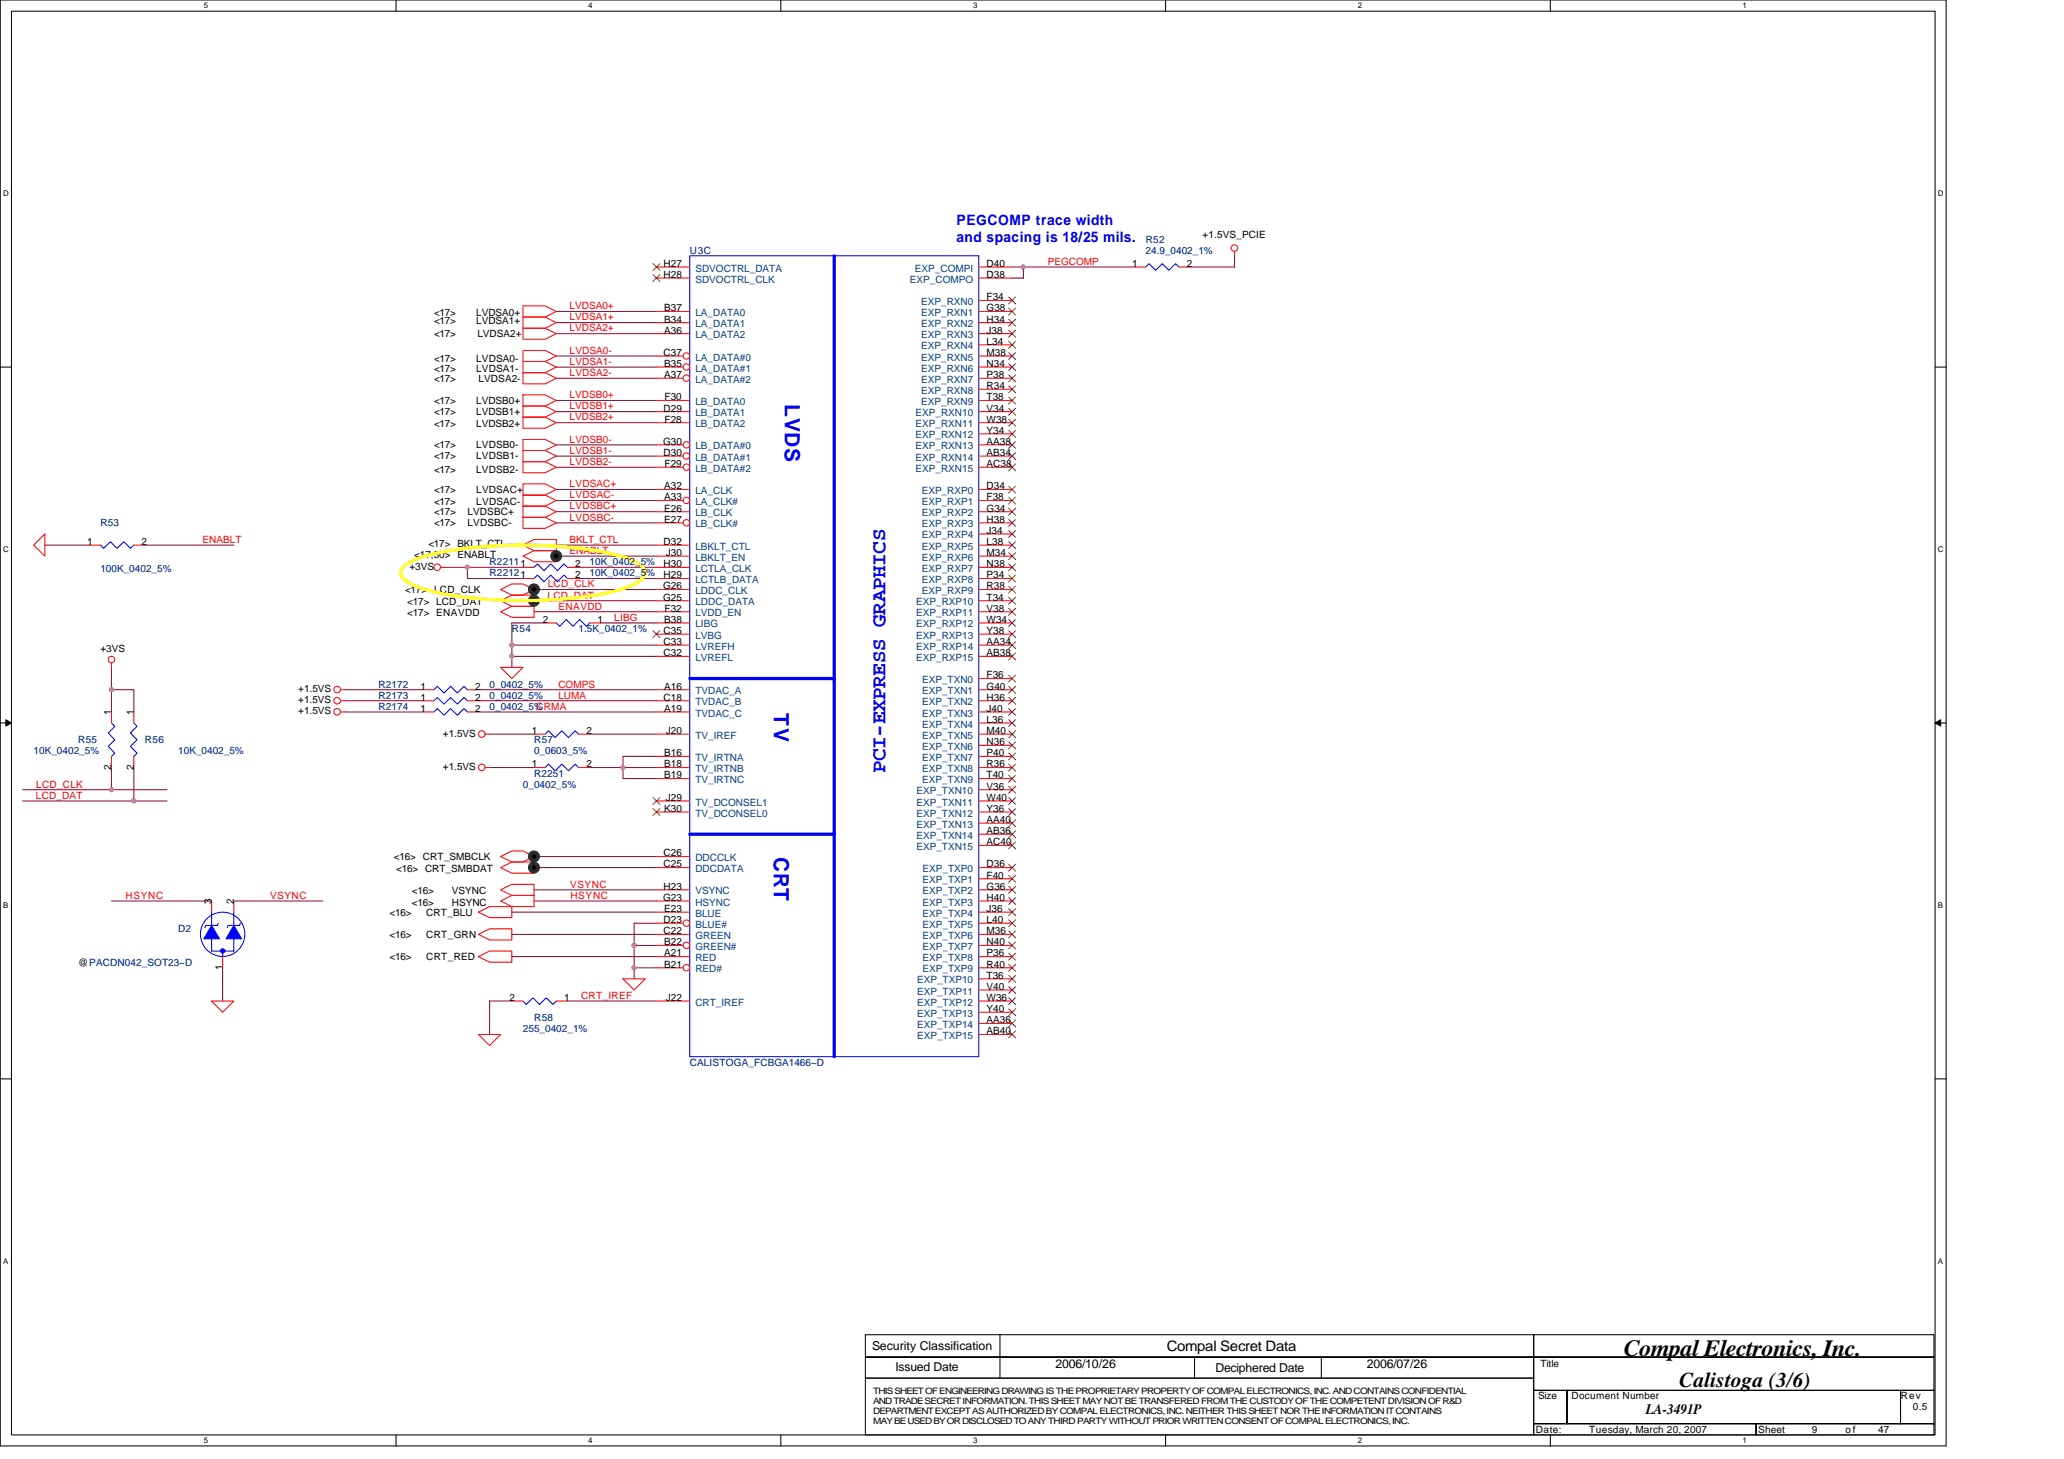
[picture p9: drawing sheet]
<svg xmlns="http://www.w3.org/2000/svg" width="297mm" height="210mm" viewBox="0 0 297 210" stroke-linecap="round" stroke-linejoin="round" font-family="sans-serif">
<path d="M0 0h280.1v208h-280.1zM1.6 1.6h276.9v204.8h-276.9z" fill="none" stroke="#000" stroke-width=".15"/>
<g fill="#fff">
<path d="M29.3 .2h.6v1.2h-.6z"/>
<path d="M29.3 206.6h.6v1.3h-.6z"/>
</g>
<path d="M57 0v1.6M57 206.4v1.6" fill="none" stroke="#000" stroke-width=".15"/>
<g fill="#fff">
<path d="M84.7 .2h.6v1.2h-.6z"/>
<path d="M84.7 206.6h.6v1.3h-.6z"/>
</g>
<path d="M112.4 0v1.6M112.4 206.4v1.6" fill="none" stroke="#000" stroke-width=".15"/>
<g fill="#fff">
<path d="M140 .2h.6v1.2h-.6z"/>
<path d="M140 206.6h.6v1.3h-.6z"/>
</g>
<path d="M167.7 0v1.6M167.7 206.4v1.6" fill="none" stroke="#000" stroke-width=".15"/>
<g fill="#fff">
<path d="M195.4 .2h.6v1.2h-.6z"/>
<path d="M195.4 206.6h.6v1.3h-.6z"/>
</g>
<path d="M223.1 0v1.6M223.1 206.4v1.6" fill="none" stroke="#000" stroke-width=".15"/>
<g fill="#fff">
<path d="M250.8 .2h.6v1.2h-.6z"/>
<path d="M250.8 206.6h.6v1.3h-.6z"/>
<path d="M.4 27.2h.8v1.3h-.8z"/>
<path d="M278.9 27.2h.8v1.3h-.8z"/>
<path d="M.4 78.4h.8v1.3h-.8z"/>
<path d="M278.9 78.4h.8v1.3h-.8z"/>
</g>
<path d="M0 52.8h1.6M278.5 52.8h1.6" fill="none" stroke="#000" stroke-width=".15"/>
<g fill="#fff">
<path d="M.4 129.6h.8v1.3h-.8z"/>
<path d="M278.9 129.6h.7v1.3h-.7z"/>
</g>
<path d="M0 104h1.6M278.5 104h1.6" fill="none" stroke="#000" stroke-width=".15"/>
<path d="M.8 103.5l.8 .5-.8 .5zM278.5 104l.8-.5v1z" fill="#000" stroke="#000" stroke-width=".14"/>
<g fill="#fff">
<path d="M.4 180.8h.8v1.3h-.8z"/>
<path d="M278.9 180.8h.7v1.3h-.7z"/>
</g>
<g fill="none" stroke="#000" stroke-width=".15">
<path d="M0 155.2h1.6M278.5 155.2h1.6M124.5 192h96.2v3.2h-96.2zM124.5 195.2h96.2v3.1h-96.2zM124.5 198.3h96.2v8.1h-96.2zM143.9 192v6.3M171.9 195.2v3.1M190.2 195.2v3.1M220.7 192h57.6v3.2h-57.6zM220.7 195.2h57.6v4.8h-57.6zM220.7 200h4.8v4.8h-4.8zM220.7 204.8h32v1.6h-32z"/>
<path d="M225.5 200h48v4.8h-48zM252.7 204.8h25.6v1.6h-25.6zM273.5 200h4.8v4.8h-4.8z"/>
</g>
<g fill="none" stroke="#800040" stroke-width=".15">
<path d="M145.7 38.4h17.6M147.3 38.4v1.6h-1.6M177.7 36.8v1.6h-6.4M80 59.2h14.5M80 44.8h14.5M80 51.2h14.5M80 54.4h14.5M80 48h14.5M80 52.8h14.5M80 46.4h14.5M80 57.6h14.5M6.5 78.4h6.3"/>
<path d="M20.8 78.4h12.9M80 78.4h14.5M80 65.6h14.5M80 73.6h14.5M80 75.2h14.5M80 72h14.5M80 70.4h14.5M80 60.8h14.5M80 67.2h14.5M80 64h14.5M16 99.2h3.3v3.2M16 96v6.4"/>
<path d="M49.7 99.2h11.2M64 81.6h11.3M67.3 81.6v1.6h8M68.9 99.2h25.6M73.7 92.8v1.6h20.8M73.7 94.4v1.6M76.9 88h17.6M76.9 84.8h17.6M76.9 86.4h17.6M78.5 89.6h-4.8v3.2h20.8M80 80h14.5M83.3 81.6h11.2"/>
<path d="M83.3 83.2h11.2M86.5 89.6h8M3.3 115.2h20.7M3.3 113.6h12.7M16 110.4v3.2h8M19.3 110.4v4.8M49.7 100.8h11.2M49.7 102.4h11.2M68.9 100.8h25.6M68.9 102.4h25.6M70.5 105.6h6.4M70.5 110.4h6.4"/>
<path d="M84.9 105.6h9.6M84.9 110.4h9.6M94.5 108.8h-4.8v3.2h4.8M16 129.6h14.5M32 139.2v4.8M33.7 129.6h12.8M73.7 131.2h20.8M73.7 134.4h20.8M73.7 137.6h20.8M76.9 128h17.6M76.9 129.6h17.6M76.9 123.2h17.6"/>
<path d="M76.9 124.8h17.6M91.3 136h3.2M91.3 139.2h3.2M94.5 132.8h-3.2v8M73.7 144h-3.2v4.8M81.7 144h12.8"/>
</g>
<g fill="none" stroke="#f00" stroke-width=".15">
<path d="M94.5 38.4h4.8M163.3 38.4h1.6M169.7 38.4h1.6M177.7 36.2v.6M75.3 58.4h3.2l1.5 .8-1.5 .8h-3.2zM75.3 44h3.2l1.5 .8-1.5 .8h-3.2zM75.3 50.4h3.2l1.5 .8-1.5 .8h-3.2zM75.3 53.6h3.2l1.5 .8-1.5 .8h-3.2zM75.3 47.2h3.2l1.5 .8-1.5 .8h-3.2zM75.3 52h3.2l1.5 .8-1.5 .8h-3.2zM75.3 45.6h3.2l1.5 .8-1.5 .8h-3.2zM75.3 56.8h3.2l1.5 .8-1.5 .8h-3.2z"/>
<path d="M94.5 40h4.8M94.5 44.8h4.8M94.5 46.4h4.8M94.5 48h4.8M4.8 78.4l1.7-1.6v3.2zM12.8 78.4h1.7M19.3 78.4h1.5M75.3 78.4l1.6-.8h3.1v1.6h-3.1zM75.3 64.8h3.2l1.5 .8-1.5 .8h-3.2zM75.3 74.4h3.2l1.5 .8-1.5 .8h-3.2zM75.3 72.8h3.2l1.5 .8-1.5 .8h-3.2zM75.3 69.6h3.2l1.5 .8-1.5 .8h-3.2z"/>
<path d="M75.3 71.2h3.2l1.5 .8-1.5 .8h-3.2zM75.3 66.4h3.2l1.5 .8-1.5 .8h-3.2zM75.3 60h3.2l1.5 .8-1.5 .8h-3.2zM75.3 63.2h3.2l1.5 .8-1.5 .8h-3.2zM16 95.4v.6M49 99.2h.7M63.4 81.6h.6M72 84.8l1.7-.8h1.6l1.6 .8-1.6 .8h-1.6zM72 86.4l1.7-.8h3.2v1.6h-3.2zM72 88l1.7-.8h3.2v1.6h-3.2zM72 96h3.3l-1.6 1.6zM75.3 80l1.6-.8h3.1v1.6h-3.1z"/>
<path d="M75.3 83.2h1.6M78.5 89.6h1.5M81.7 83.2h1.6M84.9 89.6h1.6M94.5 99.2h4.8M94.5 92.8h4.8M94.5 94.4h4.8M49 100.8h.7M49 102.4h.7M60.9 100.8h1.6M67.3 100.8h1.6M69.8 105.6h.7"/>
<path d="M69.8 110.4h.7M94.5 105.6h4.8M94.5 110.4h4.8M94.5 100.8h4.8M94.5 102.4h4.8M94.5 108.8h4.8M94.5 112h4.8M30.5 129.6v1.6M32 137.6v1.6M33.7 129.6v1.6M68.9 134.4l1.6-.8h3.2v1.6h-3.2zM68.9 131.2l1.6-.8h3.2v1.6h-3.2z"/>
<path d="M68.9 137.6l1.6-.8h3.2v1.6h-3.2zM72 123.2l1.7-.8h1.6l1.6 .8-1.6 .8h-1.6zM72 124.8l1.7-.8h3.2v1.6h-3.2zM72 128l1.7-.8h3.2v1.6h-3.2zM72 129.6l1.7-.8h3.2v1.6h-3.2zM94.5 123.2h4.8M94.5 124.8h4.8M30.5 144h3.2l-1.7 1.6zM68.9 148.8h3.1l-1.5 1.6zM89.7 140.8h3.2l-1.6 1.6z"/>
<circle cx="177.7" cy="35.7" r=".47"/>
<circle cx="16" cy="94.9" r=".47"/>
<circle cx="48.5" cy="99.2" r=".47"/>
<circle cx="62.9" cy="81.6" r=".47"/>
<circle cx="48.5" cy="100.8" r=".47"/>
<circle cx="48.5" cy="102.4" r=".47"/>
<circle cx="69.3" cy="105.6" r=".48"/>
<circle cx="69.3" cy="110.4" r=".47"/>
</g>
<g fill="#008000" stroke="#008000" stroke-width=".15">
<circle cx="76.8" cy="86.4" r=".8"/>
<circle cx="76.8" cy="84.8" r=".8"/>
<circle cx="80" cy="80" r=".78"/>
<circle cx="76.8" cy="124.8" r=".8"/>
<circle cx="76.8" cy="123.2" r=".79"/>
</g>
<g fill="#000" stroke="#008000" stroke-width=".15">
<circle cx="76.8" cy="84.8" r=".39"/>
<circle cx="76.8" cy="86.4" r=".39"/>
<circle cx="80" cy="80" r=".4"/>
<circle cx="76.8" cy="124.8" r=".39"/>
<circle cx="76.8" cy="123.2" r=".41"/>
</g>
<path d="M58.1 81.5a13.4 13.4 0 0 1 6.1-2.2 68.3 68.3 0 0 1 23.5 .3 11.7 11.7 0 0 1 4.7 1.9 1.13 1.13 0 0 1 0 1.8 13.4 13.4 0 0 1-6.2 2.2 67.7 67.7 0 0 1-23.4-.3 11.7 11.7 0 0 1-4.7-1.9 1.13 1.13 0 0 1 0-1.8z" fill="none" stroke="#ff0" stroke-width=".47"/>
<g fill="none" stroke="#00f" stroke-width=".15">
<path d="M99.3 36.8h41.6v115.2h-41.6zM164.9 38.4l.5-.5 .9 1 1-1 .9 1 1-1 .5 .5M14.5 78.4l.4 .5 1-1 .9 1 1-1 1 1 .5-.5M76.9 83.2l.4-.5 1 1 1-1 .9 1 1-1 .5 .5M80 89.6l.5 .5 1-1 1 1 .9-1 1 1 .5-.5M62.5 100.8l.4-.4 1 .9 1-.9 .9 .9 1-.9 .5 .4M30.5 131.2v1.9M30.5 135.1v1.7h3.2v-1.7M31.4 132.8l-.1 .3h-1.6l-.2 .4M32 136.8v.8M33.7 131.2v1.9M34.6 132.8l-.1 .3h-1.7l-.1 .4"/>
<circle cx="32" cy="134.4" r="3.2"/>
</g>
<g fill="#00f" stroke="#00f" stroke-width=".15">
<path d="M30.5 133.1l1.1 2h-2.3z" fill-rule="evenodd"/>
<path d="M33.7 133.1l1.1 2h-2.3z" fill-rule="evenodd"/>
<circle cx="32" cy="136.8" r=".31"/>
</g>
<path d="M120.1 36.8v115.2M99.3 97.6h20.8M99.3 120h20.8" fill="none" stroke="#00f" stroke-width=".47"/>
<path d="M94 39.5l1 1M94 37.9l1 1M95 39.5l-1 1M95 37.9l-1 1" fill="none" stroke="#804000" stroke-width=".14"/>
<circle cx="98.8" cy="51.2" r=".46" fill="#fff" stroke="#f00" stroke-width=".15"/>
<path d="M94.5 51.2h3.8" fill="none" stroke="#f00" stroke-width=".15"/>
<circle cx="98.8" cy="52.8" r=".46" fill="#fff" stroke="#f00" stroke-width=".15"/>
<path d="M94.5 52.8h3.8" fill="none" stroke="#f00" stroke-width=".15"/>
<circle cx="98.8" cy="54.4" r=".46" fill="#fff" stroke="#f00" stroke-width=".15"/>
<path d="M94.5 54.4h3.8M94.5 57.6h4.8M94.5 59.2h4.8M94.5 60.8h4.8" fill="none" stroke="#f00" stroke-width=".15"/>
<circle cx="98.8" cy="64" r=".46" fill="#fff" stroke="#f00" stroke-width=".15"/>
<path d="M94.5 64h3.8" fill="none" stroke="#f00" stroke-width=".15"/>
<circle cx="98.8" cy="65.6" r=".46" fill="#fff" stroke="#f00" stroke-width=".15"/>
<path d="M94.5 65.6h3.8" fill="none" stroke="#f00" stroke-width=".15"/>
<circle cx="98.8" cy="67.2" r=".46" fill="#fff" stroke="#f00" stroke-width=".15"/>
<path d="M94.5 67.2h3.8M94.5 70.4h4.8" fill="none" stroke="#f00" stroke-width=".15"/>
<circle cx="98.8" cy="72" r=".46" fill="#fff" stroke="#f00" stroke-width=".15"/>
<path d="M94.5 72h3.8M94.5 73.6h4.8" fill="none" stroke="#f00" stroke-width=".15"/>
<circle cx="98.8" cy="75.2" r=".46" fill="#fff" stroke="#f00" stroke-width=".15"/>
<g fill="none" stroke="#f00" stroke-width=".15">
<path d="M94.5 75.2h3.8M94.5 78.4h4.8M94.5 80h4.8M94.5 81.6h4.8M94.5 83.2h4.8M94.5 84.8h4.8M94.5 86.4h4.8M94.5 88h4.8M94.5 89.6h4.8M94.5 91.2h4.8M94.5 128h4.8M94.5 129.6h4.8"/>
<path d="M94.5 131.2h4.8"/>
</g>
<path d="M94 90.7l1 1M95 90.7l-1 1" fill="none" stroke="#804000" stroke-width=".14"/>
<circle cx="98.8" cy="132.8" r=".46" fill="#fff" stroke="#f00" stroke-width=".15"/>
<path d="M94.5 132.8h3.8M94.5 134.4h4.8" fill="none" stroke="#f00" stroke-width=".15"/>
<circle cx="98.8" cy="136" r=".46" fill="#fff" stroke="#f00" stroke-width=".15"/>
<path d="M94.5 136h3.8M94.5 137.6h4.8" fill="none" stroke="#f00" stroke-width=".15"/>
<circle cx="98.8" cy="139.2" r=".46" fill="#fff" stroke="#f00" stroke-width=".15"/>
<g fill="none" stroke="#f00" stroke-width=".15">
<path d="M140.9 38.4h4.8M140.9 40h4.8M140.9 43.2h4.8M140.9 44.8h4.8M140.9 46.4h4.8M140.9 48h4.8M140.9 49.6h4.8M140.9 51.2h4.8M140.9 52.8h4.8M140.9 54.4h4.8M140.9 56h4.8M140.9 57.6h4.8"/>
<path d="M140.9 59.2h4.8M140.9 60.8h4.8M140.9 62.4h4.8M140.9 64h4.8M140.9 65.6h4.8M140.9 67.2h4.8M140.9 70.4h4.8M140.9 72h4.8M140.9 73.6h4.8M140.9 75.2h4.8M140.9 76.8h4.8M140.9 78.4h4.8"/>
<path d="M60.9 99.2h1.6M67.3 99.2h1.6M75.3 81.6h1.6M81.7 81.6h1.6M140.9 80h4.8M140.9 81.6h4.8M140.9 83.2h4.8M140.9 84.8h4.8M140.9 86.4h4.8M140.9 88h4.8M140.9 89.6h4.8M140.9 91.2h4.8"/>
<path d="M140.9 92.8h4.8M140.9 94.4h4.8M140.9 97.6h4.8M140.9 99.2h4.8M16 102.4v1.6M16 108.8v1.6M19.3 102.4v1.6M19.3 108.8v1.6M60.9 102.4h1.6M67.3 102.4h1.6M76.9 105.6h1.6M76.9 110.4h1.6"/>
<path d="M83.3 105.6h1.6M83.3 110.4h1.6M94.5 115.2h4.8M94.5 116.8h4.8M140.9 100.8h4.8M140.9 102.4h4.8M140.9 104h4.8M140.9 105.6h4.8M140.9 107.2h4.8M140.9 108.8h4.8M140.9 110.4h4.8M140.9 112h4.8"/>
<path d="M140.9 113.6h4.8M140.9 115.2h4.8M140.9 116.8h4.8M140.9 118.4h4.8M94.5 139.2h3.8M140.9 139.2h4.8M140.9 120h4.8M140.9 121.6h4.8M140.9 124.8h4.8M140.9 126.4h4.8M140.9 128h4.8M140.9 129.6h4.8"/>
<path d="M140.9 131.2h4.8M140.9 132.8h4.8M140.9 134.4h4.8M140.9 136h4.8M140.9 137.6h4.8M73.7 144h1.6M80 144h1.7M94.5 144h4.8M140.9 144h4.8M140.9 140.8h4.8M140.9 142.4h4.8M140.9 145.6h4.8"/>
<path d="M140.9 147.2h4.8M140.9 148.8h4.8"/>
</g>
<g fill="none" stroke="#804000" stroke-width=".14">
<path d="M145.2 42.7l1 1M145.2 44.3l1 1M145.2 45.9l1 1M145.2 47.5l1 1M145.2 49.1l1 1M145.2 50.7l1 1M145.2 52.3l1 1M145.2 53.9l1 1M145.2 55.5l1 1M145.2 57.1l1 1M145.2 58.7l1 1M146.2 42.7l-1 1"/>
<path d="M146.2 44.3l-1 1M146.2 45.9l-1 1M146.2 47.5l-1 1M146.2 49.1l-1 1M146.2 50.7l-1 1M146.2 52.3l-1 1M146.2 53.9l-1 1M146.2 55.5l-1 1M146.2 57.1l-1 1M146.2 58.7l-1 1M145.2 60.3l1 1M145.2 61.9l1 1"/>
<path d="M145.2 63.5l1 1M145.2 65.1l1 1M145.2 66.7l1 1M145.2 69.9l1 1M145.2 71.5l1 1M145.2 73.1l1 1M145.2 74.7l1 1M145.2 76.3l1 1M145.2 77.9l1 1M145.2 79.5l1 1M146.2 60.3l-1 1M146.2 61.9l-1 1"/>
<path d="M146.2 63.5l-1 1M146.2 65.1l-1 1M146.2 66.7l-1 1M146.2 69.9l-1 1M146.2 71.5l-1 1M146.2 73.1l-1 1M146.2 74.7l-1 1M146.2 76.3l-1 1M146.2 77.9l-1 1M146.2 79.5l-1 1M145.2 81.1l1 1M145.2 82.7l1 1"/>
<path d="M145.2 84.3l1 1M145.2 85.9l1 1M145.2 87.5l1 1M145.2 89.1l1 1M145.2 90.7l1 1M145.2 92.3l1 1M145.2 93.9l1 1M145.2 97.1l1 1M145.2 98.7l1 1M146.2 81.1l-1 1M146.2 82.7l-1 1M146.2 84.3l-1 1"/>
<path d="M146.2 85.9l-1 1M146.2 87.5l-1 1M146.2 89.1l-1 1M146.2 90.7l-1 1M146.2 92.3l-1 1M146.2 93.9l-1 1M146.2 97.1l-1 1M146.2 98.7l-1 1M94 114.7l1 1M94 116.3l1 1M95 114.7l-1 1M95 116.3l-1 1"/>
<path d="M145.2 100.3l1 1M145.2 101.9l1 1M145.2 103.5l1 1M145.2 105.1l1 1M145.2 106.7l1 1M145.2 108.3l1 1M145.2 109.9l1 1M145.2 111.5l1 1M145.2 113.1l1 1M145.2 114.7l1 1M145.2 116.3l1 1M145.2 117.9l1 1"/>
<path d="M145.2 119.5l1 1M146.2 100.3l-1 1M146.2 101.9l-1 1M146.2 103.5l-1 1M146.2 105.1l-1 1M146.2 106.7l-1 1M146.2 108.3l-1 1M146.2 109.9l-1 1M146.2 111.5l-1 1M146.2 113.1l-1 1M146.2 114.7l-1 1M146.2 116.3l-1 1"/>
<path d="M146.2 117.9l-1 1M146.2 119.5l-1 1M145.2 121.1l1 1M145.2 124.3l1 1M145.2 125.9l1 1M145.2 127.5l1 1M145.2 129.1l1 1M145.2 130.7l1 1M145.2 132.3l1 1M145.2 133.9l1 1M145.2 135.5l1 1M145.2 137.1l1 1"/>
<path d="M145.2 138.7l1 1M146.2 121.1l-1 1M146.2 124.3l-1 1M146.2 125.9l-1 1M146.2 127.5l-1 1M146.2 129.1l-1 1M146.2 130.7l-1 1M146.2 132.3l-1 1M146.2 133.9l-1 1M146.2 135.5l-1 1M146.2 137.1l-1 1M146.2 138.7l-1 1"/>
<path d="M145.2 140.3l1 1M145.2 141.9l1 1M145.2 143.5l1 1M145.2 145.1l1 1M145.2 146.7l1 1M145.2 148.3l1 1M146.2 140.3l-1 1M146.2 141.9l-1 1M146.2 143.5l-1 1M146.2 145.1l-1 1M146.2 146.7l-1 1M146.2 148.3l-1 1"/>
</g>
<path d="M62.5 99.2l.4-.5 1 1 1-1 .9 1 1-1 .5 .5M76.9 81.6l.4-.5 1 1 1-1 .9 1 1-1 .5 .5M16 104l.5 .5-.9 1 .9 .9-.9 1 .9 1-.5 .4M19.3 104l.4 .5-.9 1 .9 .9-.9 1 .9 1-.4 .4M62.5 102.4l.4-.5 1 1 1-1 .9 1 1-1 .5 .5M78.5 105.6l.4-.5 1 1 1-1 .9 1 1-1 .5 .5M78.5 110.4l.4-.5 1 1 1-1 .9 1 1-1 .5 .5M75.3 144l.4 .5 1-.9 1 .9 .9-.9 1 .9 .4-.5" fill="none" stroke="#00f" stroke-width=".15"/>
<g fill="#f0f" stroke="#f0f" stroke-width=".15">
<circle cx="147.3" cy="38.4" r=".31"/>
<circle cx="89.6" cy="110.4" r=".31"/>
<circle cx="19.2" cy="115.2" r=".32"/>
<circle cx="16" cy="113.6" r=".31"/>
<circle cx="16" cy="99.2" r=".32"/>
<circle cx="91.2" cy="136" r=".32"/>
<circle cx="91.2" cy="139.2" r=".32"/>
<circle cx="73.6" cy="92.8" r=".31"/>
<circle cx="73.6" cy="94.4" r=".31"/>
<circle cx="67.2" cy="81.6" r=".31"/>
</g>
<text font-size="3.3" x="233.7" y="195.1">Compal Electronics, Inc.</text>
<g font-size="3" fill="#00f">
<text x="112.9" y="58.1" transform="rotate(90 112.9 58.1)">LVDS</text>
<text x="111.4" y="102.6" transform="rotate(90 111.4 102.6)">TV</text>
<text x="127.4" y="111.3" transform="rotate(-90 127.4 111.3)">PCI-EXPRESS GRAPHICS</text>
<text x="111.4" y="123.2" transform="rotate(90 111.4 123.2)">CRT</text>
</g>
<text font-size="3" x="241.7" y="199.6">Calistoga (3/6)</text>
<g font-size="2.1" fill="#00f">
<text x="137.7" y="32.3">PEGCOMP trace width</text>
<text x="137.7" y="34.8">and spacing is 18/25 mils.</text>
</g>
<g font-size="2.1">
<text x="167.9" y="194.4">Compal Secret Data</text>
<text x="236.9" y="203.5">LA-3491P</text>
</g>
<g font-size="1.8">
<text x="125.5" y="194.2">Security Classification</text>
<text x="128.9" y="197.3">Issued Date</text>
<text x="151.9" y="196.8">2006/10/26</text>
<text x="174.9" y="197.4">Deciphered Date</text>
<text x="196.7" y="196.8">2006/07/26</text>
</g>
<g font-size="1.4" fill="#000080">
<text x="164.9" y="34.9">R52</text>
<text x="99.3" y="36.5">U3C</text>
<text x="164.9" y="36.5">24.9_0402_1%</text>
<text x="14.5" y="75.7">R53</text>
<text x="14.5" y="82.3">100K_0402_5%</text>
<text x="70.5" y="82.9">R22121</text>
<text x="70.5" y="81.3">R22111</text>
<text x="84.9" y="82.9">10K_0402_5%</text>
<text x="84.9" y="81.3">10K_0402_5%</text>
<text x="73.7" y="90.9">R54</text>
<text x="83.3" y="90.9">1.5K_0402_1%</text>
<text x="54.5" y="100.5">R2173</text>
<text x="54.5" y="98.9">R2172</text>
<text x="70.5" y="100.5">0_0402_5%</text>
<text x="70.5" y="98.9">0_0402_5%</text>
<text x="11.3" y="106.9">R55</text>
<text x="20.9" y="106.9">R56</text>
<text x="54.5" y="102.1">R2174</text>
<text x="70.5" y="102.1">0_0402_5%</text>
<text x="76.9" y="106.9">R57</text>
<text x="4.8" y="108.5">10K_0402_5%</text>
<text x="25.7" y="108.5">10K_0402_5%</text>
<text x="75.3" y="113.3">0_0402_5%</text>
<text x="76.9" y="111.7">R2251</text>
<text x="76.9" y="108.5">0_0603_5%</text>
<text x="25.7" y="134.1">D2</text>
<text x="75.3" y="148.5">255_0402_1%</text>
<text x="76.9" y="146.9">R58</text>
<text x="99.3" y="153.3">CALISTOGA_FCBGA1466~D</text>
</g>
<g font-size="1.4">
<text x="173" y="34.3">+1.5VS_PCIE</text>
<text x="95.5" y="40">H28</text>
<text x="95.5" y="38.4">H27</text>
<text x="142" y="38.4">D40</text>
<text x="142" y="40">D38</text>
<text x="162.9" y="38.4">1</text>
<text x="170.8" y="38.4">2</text>
<text x="62.5" y="45.5">&lt;17&gt;</text>
<text x="62.5" y="46.6">&lt;17&gt;</text>
<text x="68.5" y="45.5">LVDSA0+</text>
<text x="68.5" y="46.6">LVDSA1+</text>
<text x="95.6" y="44.8">B37</text>
<text x="95.6" y="46.4">B34</text>
<text x="95.6" y="48">A36</text>
<text x="142" y="43.2">F34</text>
<text x="142" y="44.8">G38</text>
<text x="142" y="46.4">H34</text>
<text x="142" y="48">J38</text>
<text x="62.5" y="52">&lt;17&gt;</text>
<text x="62.5" y="53.5">&lt;17&gt;</text>
<text x="62.5" y="48.5">&lt;17&gt;</text>
<text x="68.5" y="52">LVDSA0-</text>
<text x="68.5" y="53.5">LVDSA1-</text>
<text x="68.7" y="48.5">LVDSA2+</text>
<text x="95.5" y="51.2">C37</text>
<text x="95.6" y="52.8">B35</text>
<text x="142" y="49.6">L34</text>
<text x="142" y="51.2">M38</text>
<text x="142" y="52.8">N34</text>
<text x="62.5" y="59.7">&lt;17&gt;</text>
<text x="62.5" y="58.1">&lt;17&gt;</text>
<text x="62.5" y="54.9">&lt;17&gt;</text>
<text x="68.5" y="59.7">LVDSB1+</text>
<text x="68.5" y="58.1">LVDSB0+</text>
<text x="68.9" y="54.9">LVDSA2-</text>
<text x="95.5" y="59.2">D29</text>
<text x="95.6" y="54.4">A37</text>
<text x="95.6" y="57.6">F30</text>
<text x="142" y="59.2">V34</text>
<text x="142" y="54.4">P38</text>
<text x="142" y="56">R34</text>
<text x="142" y="57.6">T38</text>
<text x="62.5" y="61.5">&lt;17&gt;</text>
<text x="62.5" y="64.5">&lt;17&gt;</text>
<text x="68.5" y="61.5">LVDSB2+</text>
<text x="68.5" y="64.5">LVDSB0-</text>
<text x="95.4" y="64">G30</text>
<text x="95.5" y="65.6">D30</text>
<text x="95.6" y="60.8">F28</text>
<text x="142" y="60.8">W38</text>
<text x="142" y="62.4">Y34</text>
<text x="142" y="64">AA38</text>
<text x="142" y="65.6">AB34</text>
<text x="62.5" y="66.1">&lt;17&gt;</text>
<text x="62.5" y="70.9">&lt;17&gt;</text>
<text x="62.5" y="68">&lt;17&gt;</text>
<text x="68.5" y="66.1">LVDSB1-</text>
<text x="68.5" y="70.9">LVDSAC+</text>
<text x="68.5" y="68">LVDSB2-</text>
<text x="95.6" y="70.4">A32</text>
<text x="95.6" y="72">A33</text>
<text x="95.6" y="67.2">F29</text>
<text x="142" y="70.4">D34</text>
<text x="142" y="72">F38</text>
<text x="142" y="67.2">AC38</text>
<text x="62.5" y="72.7">&lt;17&gt;</text>
<text x="62.5" y="75.7">&lt;17&gt;</text>
<text x="62.5" y="74.1">&lt;17&gt;</text>
<text x="67.3" y="75.7">LVDSBC-</text>
<text x="67.3" y="74.1">LVDSBC+</text>
<text x="68.5" y="72.7">LVDSAC-</text>
<text x="95.6" y="73.6">E26</text>
<text x="95.6" y="75.2">E27</text>
<text x="142" y="73.6">G34</text>
<text x="142" y="75.2">H38</text>
<text x="142" y="76.8">J34</text>
<text x="12.5" y="78.4">1</text>
<text x="20.4" y="78.4">2</text>
<text x="58.9" y="82">+3VS</text>
<text x="59.6" y="80.3">&lt;17,30&gt; ENABLT</text>
<text x="61.7" y="78.7">&lt;17&gt; BKLT_CTL</text>
<text x="82.8" y="83.2">2</text>
<text x="82.8" y="81.6">2</text>
<text x="95.5" y="78.4">D32</text>
<text x="95.5" y="81.6">H30</text>
<text x="95.5" y="83.2">H29</text>
<text x="95.8" y="80">J30</text>
<text x="142" y="78.4">L38</text>
<text x="142" y="80">M34</text>
<text x="142" y="81.6">N38</text>
<text x="142" y="83.2">P34</text>
<text x="58.3" y="85.3">&lt;17&gt; LCD_CLK</text>
<text x="58.6" y="87.1">&lt;17&gt; LCD_DAT</text>
<text x="58.6" y="88.7">&lt;17&gt; ENAVDD</text>
<text x="78.1" y="89.6">2</text>
<text x="86" y="89.6">1</text>
<text x="95.4" y="84.8">G26</text>
<text x="95.4" y="86.4">G25</text>
<text x="95.6" y="89.6">B38</text>
<text x="95.6" y="88">F32</text>
<text x="142" y="84.8">R38</text>
<text x="142" y="86.4">T34</text>
<text x="142" y="88">V38</text>
<text x="142" y="89.6">W34</text>
<text x="14.5" y="93.8">+3VS</text>
<text x="95.5" y="92.8">C33</text>
<text x="95.5" y="94.4">C32</text>
<text x="95.5" y="91.2">C35</text>
<text x="142" y="91.2">Y38</text>
<text x="142" y="92.8">AA34</text>
<text x="142" y="94.4">AB38</text>
<text x="42.9" y="99.5">+1.5VS</text>
<text x="42.9" y="101.2">+1.5VS</text>
<text x="60.5" y="100.8">1</text>
<text x="60.5" y="99.2">1</text>
<text x="68.4" y="100.8">2</text>
<text x="68.4" y="99.2">2</text>
<text x="95.5" y="100.8">C18</text>
<text x="95.6" y="99.2">A16</text>
<text x="142" y="97.6">F36</text>
<text x="142" y="99.2">G40</text>
<text x="142" y="100.8">H36</text>
<text x="16" y="102.9" transform="rotate(-90 16 102.9)">1</text>
<text x="19.2" y="102.9" transform="rotate(-90 19.2 102.9)">1</text>
<text x="42.9" y="102.7">+1.5VS</text>
<text x="60.5" y="102.4">1</text>
<text x="63.7" y="106">+1.5VS</text>
<text x="68.4" y="102.4">2</text>
<text x="76.5" y="105.6">1</text>
<text x="84.4" y="105.6">2</text>
<text x="95.6" y="102.4">A19</text>
<text x="95.8" y="105.6">J20</text>
<text x="142" y="102.4">J40</text>
<text x="142" y="104">L36</text>
<text x="142" y="105.6">M40</text>
<text x="142" y="107.2">N36</text>
<text x="16" y="110.7" transform="rotate(-90 16 110.7)">2</text>
<text x="19.2" y="110.7" transform="rotate(-90 19.2 110.7)">2</text>
<text x="63.7" y="110.7">+1.5VS</text>
<text x="76.5" y="110.4">1</text>
<text x="84.4" y="110.4">2</text>
<text x="95.6" y="108.8">B16</text>
<text x="95.6" y="110.4">B18</text>
<text x="95.6" y="112">B19</text>
<text x="142" y="113.6">V36</text>
<text x="142" y="108.8">P40</text>
<text x="142" y="110.4">R36</text>
<text x="142" y="112">T40</text>
<text x="95.6" y="116.8">K30</text>
<text x="95.8" y="115.2">J29</text>
<text x="142" y="115.2">W40</text>
<text x="142" y="116.8">Y36</text>
<text x="142" y="118.4">AA40</text>
<text x="142" y="120">AB36</text>
<text x="56.7" y="123.7">&lt;16&gt; CRT_SMBCLK</text>
<text x="57" y="125.5">&lt;16&gt; CRT_SMBDAT</text>
<text x="95.5" y="123.2">C26</text>
<text x="95.5" y="124.8">C25</text>
<text x="142" y="121.6">AC40</text>
<text x="142" y="124.8">D36</text>
<text x="30.4" y="130.1" transform="rotate(-90 30.4 130.1)">3</text>
<text x="33.6" y="130.1" transform="rotate(-90 33.6 130.1)">2</text>
<text x="56" y="131.7">&lt;16&gt;</text>
<text x="59.3" y="128.7">&lt;16&gt;</text>
<text x="59.3" y="130.3">&lt;16&gt;</text>
<text x="61.3" y="131.7">CRT_BLU</text>
<text x="65" y="128.7">VSYNC</text>
<text x="65" y="130.3">HSYNC</text>
<text x="95.4" y="129.6">G23</text>
<text x="95.5" y="128">H23</text>
<text x="95.6" y="131.2">E23</text>
<text x="142" y="126.4">F40</text>
<text x="142" y="128">G36</text>
<text x="142" y="129.6">H40</text>
<text x="142" y="131.2">J36</text>
<text x="56" y="134.9">&lt;16&gt;</text>
<text x="61.3" y="134.9">CRT_GRN</text>
<text x="95.5" y="132.8">D23</text>
<text x="95.5" y="134.4">C22</text>
<text x="95.6" y="136">B22</text>
<text x="95.6" y="137.6">A21</text>
<text x="142" y="132.8">L40</text>
<text x="142" y="134.4">M36</text>
<text x="142" y="136">N40</text>
<text x="142" y="137.6">P36</text>
<text x="11.3" y="138.9">@PACDN042_SOT23~D</text>
<text x="32" y="139.6" transform="rotate(-90 32 139.6)">1</text>
<text x="56" y="138.1">&lt;16&gt;</text>
<text x="61.3" y="138.1">CRT_RED</text>
<text x="73.3" y="144">2</text>
<text x="81.2" y="144">1</text>
<text x="95.6" y="139.2">B21</text>
<text x="95.8" y="144">J22</text>
<text x="142" y="139.2">R40</text>
<text x="142" y="140.8">T36</text>
<text x="142" y="142.4">V40</text>
<text x="142" y="144">W36</text>
<text x="142" y="145.6">Y40</text>
<text x="142" y="147.2">AA36</text>
<text x="142" y="148.8">AB40</text>
<text x="221.7" y="196.7">Title</text>
<text x="221.4" y="201.3">Size</text>
<text x="226.2" y="201.3">Document Number</text>
<text x="273.6" y="201.3">Rev</text>
<text x="275.3" y="202.9">0.5</text>
<text x="221" y="206.1">Date:</text>
<text x="228.7" y="206.1">Tuesday, March 20, 2007</text>
<text x="253" y="206.1">Sheet</text>
<text x="260.7" y="206.1">9</text>
<text x="265.6" y="206.1">of</text>
<text x="270.3" y="206.1">47</text>
</g>
<g font-size="1.4" fill="#004080">
<text x="100.1" y="40.7">SDVOCTRL_CLK</text>
<text x="100.1" y="39.1">SDVOCTRL_DATA</text>
<text x="131" y="40.7">EXP_COMPO</text>
<text x="131.7" y="39.1">EXP_COMPI</text>
<text x="100.1" y="45.5">LA_DATA0</text>
<text x="100.1" y="47.1">LA_DATA1</text>
<text x="132.6" y="43.9">EXP_RXN0</text>
<text x="132.6" y="45.5">EXP_RXN1</text>
<text x="132.6" y="47.1">EXP_RXN2</text>
<text x="100.1" y="48.7">LA_DATA2</text>
<text x="100.1" y="51.9">LA_DATA#0</text>
<text x="100.1" y="53.5">LA_DATA#1</text>
<text x="132.6" y="48.7">EXP_RXN3</text>
<text x="132.6" y="50.3">EXP_RXN4</text>
<text x="132.6" y="51.9">EXP_RXN5</text>
<text x="132.6" y="53.5">EXP_RXN6</text>
<text x="100.1" y="55.1">LA_DATA#2</text>
<text x="100.1" y="58.3">LB_DATA0</text>
<text x="100.1" y="59.9">LB_DATA1</text>
<text x="131.8" y="59.9">EXP_RXN10</text>
<text x="132.6" y="55.1">EXP_RXN7</text>
<text x="132.6" y="56.7">EXP_RXN8</text>
<text x="132.6" y="58.3">EXP_RXN9</text>
<text x="100.1" y="61.5">LB_DATA2</text>
<text x="100.1" y="64.7">LB_DATA#0</text>
<text x="131.8" y="61.5">EXP_RXN11</text>
<text x="131.8" y="63.1">EXP_RXN12</text>
<text x="131.8" y="64.7">EXP_RXN13</text>
<text x="100.1" y="66.3">LB_DATA#1</text>
<text x="100.1" y="67.9">LB_DATA#2</text>
<text x="100.1" y="71.1">LA_CLK</text>
<text x="131.8" y="66.3">EXP_RXN14</text>
<text x="131.8" y="67.9">EXP_RXN15</text>
<text x="132.6" y="71.1">EXP_RXP0</text>
<text x="100.1" y="72.7">LA_CLK#</text>
<text x="100.1" y="74.3">LB_CLK</text>
<text x="100.1" y="75.9">LB_CLK#</text>
<text x="132.6" y="72.7">EXP_RXP1</text>
<text x="132.6" y="74.3">EXP_RXP2</text>
<text x="132.6" y="75.9">EXP_RXP3</text>
<text x="132.6" y="77.5">EXP_RXP4</text>
<text x="100.1" y="79.1">LBKLT_CTL</text>
<text x="100.1" y="80.7">LBKLT_EN</text>
<text x="100.1" y="82.3">LCTLA_CLK</text>
<text x="100.1" y="83.9">LCTLB_DATA</text>
<text x="132.6" y="79.1">EXP_RXP5</text>
<text x="132.6" y="80.7">EXP_RXP6</text>
<text x="132.6" y="82.3">EXP_RXP7</text>
<text x="132.6" y="83.9">EXP_RXP8</text>
<text x="100.1" y="85.5">LDDC_CLK</text>
<text x="100.1" y="87.1">LDDC_DATA</text>
<text x="100.1" y="88.7">LVDD_EN</text>
<text x="131.8" y="87.1">EXP_RXP10</text>
<text x="131.8" y="88.7">EXP_RXP11</text>
<text x="132.6" y="85.5">EXP_RXP9</text>
<text x="100.1" y="93.5">LVREFH</text>
<text x="100.1" y="95.1">LVREFL</text>
<text x="100.1" y="90.3">LIBG</text>
<text x="100.1" y="91.9">LVBG</text>
<text x="131.8" y="90.3">EXP_RXP12</text>
<text x="131.8" y="91.9">EXP_RXP13</text>
<text x="131.8" y="93.5">EXP_RXP14</text>
<text x="131.8" y="95.1">EXP_RXP15</text>
<text x="100.1" y="99.9">TVDAC_A</text>
<text x="100.1" y="101.5">TVDAC_B</text>
<text x="132.7" y="98.3">EXP_TXN0</text>
<text x="132.7" y="99.9">EXP_TXN1</text>
<text x="132.7" y="101.5">EXP_TXN2</text>
<text x="100.1" y="103.1">TVDAC_C</text>
<text x="100.1" y="106.3">TV_IREF</text>
<text x="132.7" y="103.1">EXP_TXN3</text>
<text x="132.7" y="104.7">EXP_TXN4</text>
<text x="132.7" y="106.3">EXP_TXN5</text>
<text x="132.7" y="107.9">EXP_TXN6</text>
<text x="100.1" y="109.5">TV_IRTNA</text>
<text x="100.1" y="111.1">TV_IRTNB</text>
<text x="100.1" y="112.7">TV_IRTNC</text>
<text x="132.7" y="109.5">EXP_TXN7</text>
<text x="132.7" y="111.1">EXP_TXN8</text>
<text x="132.7" y="112.7">EXP_TXN9</text>
<text x="100.1" y="115.9">TV_DCONSEL1</text>
<text x="100.1" y="117.5">TV_DCONSEL0</text>
<text x="131.9" y="114.3">EXP_TXN10</text>
<text x="131.9" y="115.9">EXP_TXN11</text>
<text x="131.9" y="117.5">EXP_TXN12</text>
<text x="131.9" y="119.1">EXP_TXN13</text>
<text x="100.1" y="123.9">DDCCLK</text>
<text x="100.1" y="125.5">DDCDATA</text>
<text x="131.9" y="120.7">EXP_TXN14</text>
<text x="131.9" y="122.3">EXP_TXN15</text>
<text x="132.8" y="125.5">EXP_TXP0</text>
<text x="100.1" y="128.7">VSYNC</text>
<text x="100.1" y="130.3">HSYNC</text>
<text x="100.1" y="131.9">BLUE</text>
<text x="132.8" y="127.1">EXP_TXP1</text>
<text x="132.8" y="128.7">EXP_TXP2</text>
<text x="132.8" y="130.3">EXP_TXP3</text>
<text x="132.8" y="131.9">EXP_TXP4</text>
<text x="100.1" y="133.5">BLUE#</text>
<text x="100.1" y="135.1">GREEN</text>
<text x="100.1" y="136.7">GREEN#</text>
<text x="132.8" y="133.5">EXP_TXP5</text>
<text x="132.8" y="135.1">EXP_TXP6</text>
<text x="132.8" y="136.7">EXP_TXP7</text>
<text x="100.1" y="138.3">RED</text>
<text x="100.1" y="139.9">RED#</text>
<text x="132" y="141.5">EXP_TXP10</text>
<text x="132" y="143.1">EXP_TXP11</text>
<text x="132.8" y="138.3">EXP_TXP8</text>
<text x="132.8" y="139.9">EXP_TXP9</text>
<text x="100.1" y="144.7">CRT_IREF</text>
<text x="132" y="144.7">EXP_TXP12</text>
<text x="132" y="146.3">EXP_TXP13</text>
<text x="132" y="147.9">EXP_TXP14</text>
<text x="132" y="149.5">EXP_TXP15</text>
</g>
<g font-size="1.4" fill="#f00">
<text x="150.8" y="38.1">PEGCOMP</text>
<text x="82" y="44.5">LVDSA0+</text>
<text x="82" y="47.7">LVDSA2+</text>
<text x="82" y="46.1">LVDSA1+</text>
<text x="82" y="50.9">LVDSA0-</text>
<text x="82" y="52.5">LVDSA1-</text>
<text x="82" y="58.9">LVDSB1+</text>
<text x="82" y="54.1">LVDSA2-</text>
<text x="82" y="57.3">LVDSB0+</text>
<text x="82" y="65.3">LVDSB1-</text>
<text x="82" y="60.5">LVDSB2+</text>
<text x="82" y="63.7">LVDSB0-</text>
<text x="82" y="71.7">LVDSAC-</text>
<text x="82" y="70.1">LVDSAC+</text>
<text x="82" y="66.9">LVDSB2-</text>
<text x="82" y="73.3">LVDSBC+</text>
<text x="82" y="74.9">LVDSBC-</text>
<text x="29.2" y="78.1">ENABLT</text>
<text x="82" y="78.1">BKLT_CTL</text>
<text x="82" y="79.7">ENABLT</text>
<text x="78.8" y="86.1">LCD_DAT</text>
<text x="78.8" y="84.5">LCD_CLK</text>
<text x="80.4" y="87.7">ENAVDD</text>
<text x="88.4" y="89.3">LIBG</text>
<text x="80.4" y="98.9">COMPS</text>
<text x="80.4" y="100.5">LUMA</text>
<text x="77.2" y="102.1">CRMA</text>
<text x="5.2" y="113.3">LCD_CLK</text>
<text x="5.2" y="114.9">LCD_DAT</text>
<text x="18.1" y="129.3">HSYNC</text>
<text x="38.9" y="129.3">VSYNC</text>
<text x="82.1" y="127.7">VSYNC</text>
<text x="82.1" y="129.3">HSYNC</text>
<text x="83.6" y="143.7">CRT_IREF</text>
</g>
<g font-size="1.3">
<text x="125.7" y="200.5">THIS SHEET OF ENGINEERING DRAWING IS THE PROPRIETARY PROPERTY OF COMPAL ELECTRONICS, INC. AND CONTAINS CONFIDENTIAL</text>
<text x="125.7" y="202">AND TRADE SECRET INFORMATION. THIS SHEET MAY NOT BE TRANSFERED FROM THE CUSTODY OF THE COMPETENT DIVISION OF R&amp;D</text>
<text x="125.7" y="203.5">DEPARTMENT EXCEPT AS AUTHORIZED BY COMPAL ELECTRONICS, INC. NEITHER THIS SHEET NOR THE INFORMATION IT CONTAINS</text>
<text x="125.7" y="204.9">MAY BE USED BY OR DISCLOSED TO ANY THIRD PARTY WITHOUT PRIOR WRITTEN CONSENT OF COMPAL ELECTRONICS, INC.</text>
</g>
<g font-size="1.1">
<text x="29.3" y="1.2">5</text>
<text x="84.7" y="1.2">4</text>
<text x="140" y="1.2">3</text>
<text x="195.4" y="1.2">2</text>
<text x="250.8" y="1.2">1</text>
<text x=".4" y="28.2">D</text>
<text x="278.9" y="28.2">D</text>
<text x=".4" y="79.4">C</text>
<text x="278.9" y="79.4">C</text>
<text x=".4" y="130.6">B</text>
<text x="278.9" y="130.6">B</text>
<text x=".4" y="181.8">A</text>
<text x="278.9" y="181.8">A</text>
<text x="29.3" y="207.6">5</text>
<text x="84.7" y="207.6">4</text>
<text x="140" y="207.6">3</text>
<text x="195.4" y="207.6">2</text>
<text x="250.8" y="207.6">1</text>
</g>
</svg>
